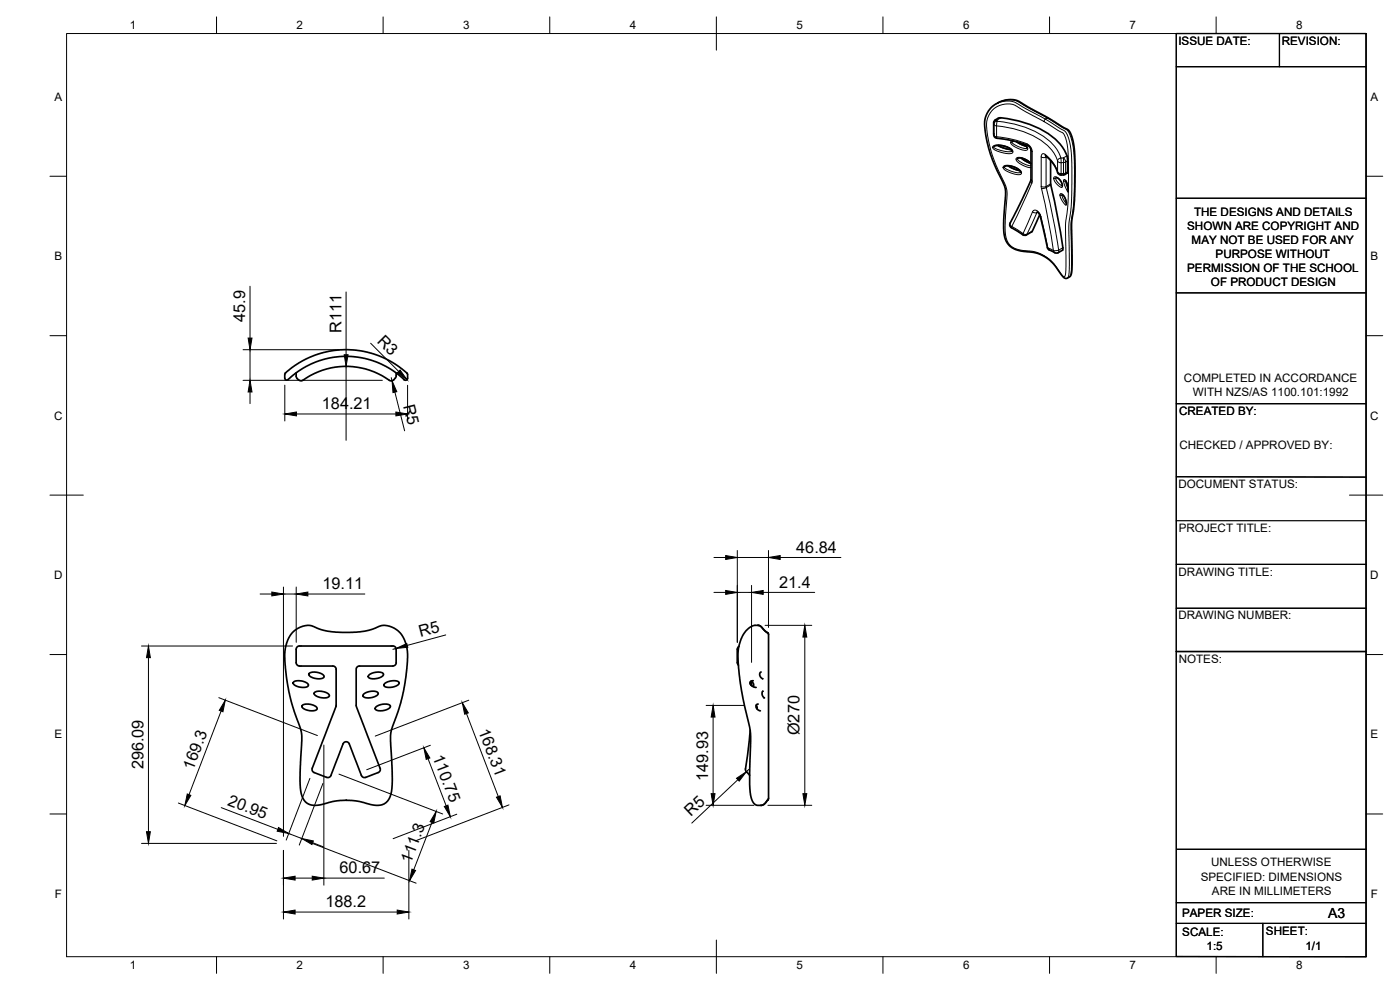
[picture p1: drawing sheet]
<svg xmlns="http://www.w3.org/2000/svg" width="420mm" height="297mm" viewBox="0 0 420 297" stroke-linecap="round" stroke-linejoin="round" font-family="sans-serif">
<!-- layer: Visible -->
<g fill="none" stroke="#000" stroke-width=".51">
<path d="M297.3 32.4l1.2-1 2.3-1.1 2.3-.4 2.1 .2 15.3 8.8 .8 1 .8 2.6 .4 2.8 .1 10.9-.3 5.3-.7 5.8 .1 14-.4 1.5-1.1 .7-1-.3-2.9-3.9-2.3-2-3.1-1.4-4.1-.5-2.3-.6-1.5-1-1.1-1.6-.4-1.1-.3-2.6 .6-10.1-.1-1.7-4.4-10.3-1.1-3.8-.5-3.3-.2-2 .2-1.8 .6-1.7zM298.2 40.1l.1-3.5 .4-.6 1.3-.6a31.1 31.1 0 0 1 16.7 6.4 9.5 9.5 0 0 1 3.6 5.2l.1 4.9a2.2 2.2 0 0 1-2.8 .2l-1.5-2.9-2.3-2.5M298.2 40.2a1.43 1.43 0 0 0 1.9 1.4l3.6 .6 4 1.2 1.1 .4 .6 1.2v9l-6.1 12.6a1.14 1.14 0 0 0 .3 1.7M298.2 40.1v.1M298.5 43.8l1.3-.2 1.7 .3 1.6 .7 .5 .4 .1 .4M299.7 43.6l1.2 .7 2.6 .6M301.6 49.9l1.5-.1 1.5 .4 1.3 .8 .4 .7M302.8 49.8l1.2 .7 2.1 .7M304.3 42.3l-.4 .1M305.3 42.6l2.7 1.3M305.5 47.5l.9-.1 1 .3 1.4 .8 .6 .7M306.7 47.5l1.2 .9 1.4 .6"/>
<path d="M307 43.1l1 .8 .2 .6M315.3 48.2v7.2a204 204 0 0 1 3.7 18.9M317 53.3l.5 .2 .8 .8 .5 1.5M318.8 58.4l1 1.4 .2 1.5M319.7 54.2l.7 1.5 .1 1.8M303.5 68.3l2.6 1.6a1.93 1.93 0 0 0 1.9 .6M311.3 63.6l.4 .4 .5 .9 2.1 9.4M312 64.4l-2.2 5.1-1.8 1M314.3 74.3l.5 .6 2.2 1.1 1.9-.9 .1-.8M85.4 112.4l.2 1.5 .5 .2 .4-.2M85.7 111.9l4-3 4.3-2.1 5-1.4 5.3-.5 2.8 .2 3.2 .6 2.6 .8 3 1.2 2.9 1.7 3.3 2.5 .2 .5v1.3a.75 .75 0 0 1-1.2 0l-4.3-3.2-4.3-2.1-4.3-1.1-5.1-.4-4.3 .5-4.4 1.3-4.5 2.4-3.4 2.8M85.7 111.9l-.2 .4"/>
<path d="M88.9 111.9a1.86 1.86 0 0 0 .7 2.1M89.7 114a1.01 1.01 0 0 0 1.2 .1M118.9 111.9a1.87 1.87 0 0 1-1.7 2.4 22.4 22.4 0 0 0-26.3-.2M87.8 189.7l2-1.4 2.5-.7 1.3 .2 2.3 1 2.4 .6 4.3 .3h4.1l2.8-.3 2.3-.6 2.4-1 1.2-.2 1.6 .3 1.5 .7 1.6 1.3 1 1.4 .7 1.7 .5 2.6v2.6l-.4 4.5-.7 4.2-1 4-2.9 8.8-.1 2.6 .5 9.6-.1 4.6-.7 3-.5 .8-1.1 .9-1.3 .4h-1.4l-5.3-1.2-3.7-.3-3.1 .3-4.4 1.1-1.8 .1-2.1-.6-1.3-1.5-.6-2-.3-3 .5-14.2-.4-1.8-2.2-6.4-1.1-4.3-.9-5.1-.4-4.8v-2.3l.5-2.6 .7-1.7zM89.9 199.8h10.1l.5 .3 .4 .6v11.2l-7.2 18.6a1.01 1.01 0 0 0 .6 1.3l3.7 1.4M117.9 199.8h-10.2l-.4 .3-.4 .6v11.2l7.2 18.6M117.9 193.8h-27.6a1.11 1.11 0 0 0-1.4 1v4a1.01 1.01 0 0 0 1 1M117.9 193.8a.97 .97 0 0 1 1 1v4a1.01 1.01 0 0 1-1 1M221.8 194l-.5 .8v4l.3 .8M224 189.2l1.8-1.4 2-.2 .6 .4 2.3 2.3v49.3l-1.2 1.6-1 .4h-1.5l-.8-.6-.7-1.3-.3-1.4-.2-2.9 .2-15.8-2.4-11.2-1.1-7.9-.2-4.4 .2-2 1-3zM227.5 187.6l.9 .4 1.9 1.8M88 204.7l.9-.4h1.7l1.5 .6 .5 .8-.9 .5h-1.7l-1.7-.7-.3-.4z"/>
<path d="M90.7 211.7l1-.4h1.3l1.7 .6 .5 .8-.9 .5h-1.5l-1.8-.7-.4-.4zM92.8 202.1l.9-.4h1.4l1.7 .6 .5 .8-.3 .3-.7 .2-1.8-.1-1.5-.6-.3-.4zM94.4 207.8l1.2-.4 1.7 .2 1.2 .5 .3 .7-.9 .6-2-.2-1.3-.6-.3-.5zM109.2 208.2l1-.5 1.6-.3 1.3 .2 .4 .4-.3 .6-.7 .4-1.8 .4-1.6-.4-.2-.4zM110.8 202.4l1-.5 1.6-.3 1.2 .2 .5 .5-.2 .5-.6 .4-2 .5-1.6-.4-.2-.4zM112.8 212.2l.9-.6 1.6-.3 1.3 .1 .6 .5-.2 .5-.9 .5-1.9 .4-1.5-.4-.1-.4zM115.3 205.2l1.1-.6 1.5-.4 1.4 .2 .5 .5-.3 .5-.7 .5-1.7 .4-1.6-.3-.3-.3zM225.1 219.2l-1.3 10.8a1.52 1.52 0 0 0 .7 2l.5 .6M225.4 204.4l.7 .6v1M225.4 204.4l-.3 .6 .5 .7M225.6 204.5v1.2M226.1 204.2l-.8 .3-.2 .7 .7 .7 1.1 .4"/>
<path d="M226.9 211.6l.3 1.2M227.5 211.3l-.5 .2-.1 .7 .4 .7 .9 .4M228.4 201.6l-.4 .4v.6l.3 .6 .7 .5M229 207.4l-.3 .4v.6l.7 1M113.5 231.8l-3.7 1.4a1.01 1.01 0 0 1-1.3-.5l-3.7-9.6-.3-.4-.7-.1-.8 .5-3.7 9.6a.98 .98 0 0 1-1.3 .5M114.1 230.5a1.01 1.01 0 0 1-.6 1.3M230.4 240l-1.1 1.3-1 .3"/>
</g>
<!-- layer: Visible Narrow -->
<g fill="none" stroke="#000" stroke-width=".3">
<path d="M298 32.9l1.2-.9 1.7-.6 2.1-.2 1.2 .2 14.8 8.5 .5 .8 .6 1.7 .4 2.7 .2 8.7-.2 7.4-.7 6.2 .1 13.5-.1 1.4-.4 .8-.6-.4-2.9-3.9-2.1-1.9-1.9-.9-1.4-.5-4.4-.5-1.4-.4-1.4-.9-1.1-1.5-.4-1.3-.2-2.1 .6-10.2-.1-1.7-.6-2-2-4.1-1.6-3.8-1.1-4.2-.6-3.6-.1-2.2 .2-1.2 .8-1.9zM298.2 36.8v.1M298.2 37.2v-.3v3.6M298.2 37.2v3.3M298.7 36h.5M298.8 31.2l1.4-.6 1.6-.3 2.6 .3 9.3 5.1M299.2 36v.4M299.2 36a.95 .95 0 0 0-1 .9M299.2 36.4l-.1 1.4-.6-.2-.3-.4M299.2 36.4a.95 .95 0 0 0-1 .8M299.2 36.4a27.1 27.1 0 0 1 16.7 6.8 10.3 10.3 0 0 1 2.5 4.2M299.5 30.8l2.4-.8h1.8l1.2 .2 15.1 8.7 1 1.3 .7 2.2 .5 2.6 .3 7.3-.3 8.9-.8 6 .1 13.7-.1 1.5-.4 .7"/>
<path d="M300.4 35.3l-1.2 .7M313.7 35.7l6.1 3.9 1 2.3 .7 3.3 .2 4.8-.1 8.8-.2 4.3-.6 4.8 .1 13.8-.3 1.3-.3 .4M313.7 35.7l-.4 .8M314.6 35.4l-.9 .3M298 43.9l1.4-.4 2.1 .3 1.9 .8 .6 1-.2 .3-.7 .2-2.6-.4-2.1-.8-.5-.5zM298.2 44.1l-.3 .1M298.2 40.1v.1M298.2 40.5l.3 .4 .6 .1M298.2 40.5h.1M298.5 43.8l-.3 .3 .1 .2 1.9 .8 2.3 .4 1.2-.1M299.1 41v.5M299.1 41l4.8 .8 4.4 1.4"/>
<path d="M299.1 41v-3.2a24.1 24.1 0 0 1 16.7 7.4l1.6 3.1M299.4 43.7l1.3 .7 2.9 .6M301.1 49.9l.5-.2 .9-.1 1.9 .4 1.6 .9 .4 .5 .2 .7-.4 .3h-.8l-2-.5-2-1.1-.3-.4zM301.4 50.1l-.3 .1M301.6 49.9l-.2 .2 .1 .3 1.8 .9 1.8 .5 1.2-.1M302.5 49.8l1.3 .8 2.4 .7M303.7 42.7h-.4M303.8 42.2l-.4 .2-.1 .5 .8 .9 2.5 1.1 1.5 .2 .3-.2v-.4l-.9-1.2M303.9 42.4l-.2 .3 .2 .3 1.4 .8 2 .7h.9M304.9 42.5l1.6 .9 1.5 .6M305.4 47.7h-.5M305.5 47.5l-.1 .2 .1 .3 1.2 .9 1.4 .6 1.3 .2"/>
<path d="M306.4 47.4l1.3 1 1.7 .7M308.5 43.7l-.2-.5 1 .9 .5 1.4M309.4 54.1l.3 .8-6 13.1M309.4 49l-.9-.9-1.6-.7-1.3-.2-.7 .5 .3 .7 1.1 .9 2.1 .9 1 .1M309.4 53.9l.4 .5M309.4 45.1l.4 .4M309.8 45.5l-.1 9.4M312.5 55.9l.1 .7M312.5 47.1v8.8M312.5 55.9l.7 .2 .8-.2M312.5 47.1l.7 .2 .8-.2M312.6 56.6l2 9.3 1.5 9.3"/>
<path d="M313.6 46.3l-.8-.1-.3 .9M313.8 46.8l-.1-.5a10.7 10.7 0 0 1 3.7 5.3M313.9 56l.1 .3M313.9 47.1v8.9M314 46.9l-.1 .2M314 56.3l2.1 9.4 1.6 9.3M314 56.3l-1.4 .3M314.1 47l-.2 .1M315.3 55.2l-1.4 .8M315.3 55.5l-1.3 .8M316.3 53.5h.6M316.3 53.2l.6-.1 1.1 .7 .7 1.3v1.1l-.5-.1-1.4-1.3-.5-.9z"/>
<path d="M317 53.3l-.1 .4 .3 .7 1.6 1.4M317.4 51.6v.2M317.4 51.6l.4 .4 .7 .1-.1 .4M317.4 48.3v3.3M318.1 58.5l.7 .1M318.2 58.2l.6 .1 .7 .9 .5 1.3v1.1l-.6-.4-.8-1.3-.5-1.1zM318.4 47.4a1.03 1.03 0 0 0-1 .9M318.4 47.4l.1 1.4-.7-.1-.4-.4M318.8 58.4l.2 1.1 1.1 1.6M319.1 47.4l.3 .2a.77 .77 0 0 1 .2 1.1l-.4 .1zM319.2 48.8v3.3M319.2 48.8h-.7v3.3h.7"/>
<path d="M319.2 52.1l.6-.2-.2 .4M319.2 52.1v.4M319.2 54.3h.6l.7 2.5M319.3 53.9l.4 .1 .4 .8 .4 1.5v1.3l-1.1-2.2zM320.2 46.8l-1.1 .6h-.7M320.4 48.3l-.6 .3v3.3l.6-.4M303.1 67l.1 .5 .5 .5M303.7 68l-.1 .3M303.7 67.9l3.3 2.2M307 70.1v.3M307 70.1l.6 .3 .6-.1M308.2 70.3l-.2 .2"/>
<path d="M309.8 69.4l-1.6 .9M309.9 63.6l.6 .3 .7-.1-3 6.5M309.9 63.6l-2.9 6.5M309.9 63.6l.5-.5 .8 .1 .8 .8 .4 1M311.3 63.6l-.1 .2 .2-.1M312.2 64.9l.2 .1M312.4 65l2.1 9.4M313.3 76.7l.1 .3M314.3 74.3l.2 .1M314.5 74.4l1.6 .8M314.5 74.4l.5 .6M316.1 75.2l.4 .6"/>
<path d="M317.7 75l-1.6 .2M317.7 75l-.1 .8M319 74.3l-1.3 .8"/>
</g>
<!-- layer: BORDER -->
<g fill="none" stroke="#000" stroke-width=".3">
<path d="M20 10.1h390v276.9h-390zM65 5.1v5M115 5.1v5M165 5.1v5M215 5.1v10M265 5.1v5M315 5.1v5M365 5.1v5M15 52.9h5M410 52.9h5M15 100.7h5M410 100.7h5"/>
<path d="M15 148.6h10M405 148.6h10M15 196.4h5M410 196.4h5M15 244.2h5M410 244.2h5M65 287v5M115 287v5M165 287v5M215 282.1v9.9M265 287v5M315 287v5"/>
<path d="M365 287v5"/>
</g>
<!-- layer: TITLEBLOCK -->
<g fill="none" stroke="#000" stroke-width=".36">
<path d="M353 10.1h57v276.9h-57zM384 10.1v9.9M353 20h57M353 59.5h57M353 87.9h57M353 121.1h57M353 156.2h57M353 143l57 .2M353 169.3h57M353 195.5h57M353 182.5h57M353.1 254.8h57"/>
<path d="M353 270.8h56.9M353 277.1h57M379 277.1v9.9"/>
</g>
<!-- layer: FD_Dimensions -->
<g fill="none" stroke="#000" stroke-width=".3">
<path d="M75 85.9v15.5M103.9 87.6v18.8M72.9 114.1h41.8M72.9 104.9h28.9M75 104.9v9.2M75 117.6v3.5M85.5 115.6v10.7M103.9 109.9v22.2M111.2 103l8.5 8.4M117.4 113.3l.3 1M118.5 117.7l2.9 11.6M122.3 115.6v10.7"/>
<path d="M89 124.2h29.8M78.1 178.2h3.5M85.1 176.1v74.8M85.1 178.2h3.8M88.9 176.1v16.6M92.4 178.2h17.1M214.3 167.3h3.5M214.3 177.7h3.5M221.3 165.2v27.5M221.3 167.3h9.3M221.3 177.7h4.3M225.6 175.6v23.1"/>
<path d="M229 177.7h15.5M230.6 165.2v23.1M234.1 167.3h18.3M42.5 193.8h45.3M44.6 197.3v52.2M118.9 194.8v-.3l-1 .3M133.8 190.5l-11.6 3.1M229.6 187.6h14M241.5 191.1v47M65.7 209.3l29.5 11.4M66.4 213.3l-9.7 25.1M140 214.1l9.5 24.9"/>
<path d="M140.7 210.1l-28.1 10.8M211.9 211.7h11.6M214 215.1v23M93 233.5l-7.1 18.6M96.9 235l-7.1 18.6M97.2 223.5v42.1M101.7 232.3l31.2 11.9M128.5 227.6l5.4 14.2M129.2 223.6l-19.2 7.4M221.4 233.9l-13.8 13.1M224.7 230.9l-.7 .6M42.5 253.1h40.5"/>
<path d="M53.5 240.9l29.6 11.4M66.4 242.3l17 6.5M85.1 255.2v20.5M86.7 250.1l3.9 1.5M93.7 253.1l31.2 11.9M93.8 252.8l3.3 1.3M122.7 255.2v20.5M129.6 246.7l-5.4 14.3M137.1 244.3l-19.1 7.3M152.8 241.5l-28.1 10.8M211.9 241.6h14.4M230.5 241.6h13.1"/>
<path d="M88.6 273.6h30.6M88.6 263.5h5.1M97.2 263.5h18.1"/>
</g>
<g fill="#000" stroke="#000" stroke-width=".3">
<path d="M75 114.1l.6 3.5h-1.1zM74.5 101.4h1.1l-.6 3.5zM103.3 106.4h1.2l-.6 3.5zM117.7 114.3l1.4 3.2-1.2 .3zM119.3 111.9l.8-.9 2 2.9zM85.5 124.2l3.5-.6v1.2zM118.8 123.6l3.5 .6-3.5 .6zM81.6 177.6l3.5 .6-3.5 .6zM88.9 178.2l3.5-.6v1.2zM217.8 166.7l3.5 .6-3.5 .6zM217.8 177.2l3.5 .5-3.5 .6zM225.6 177.7l3.4-.5v1.1z"/>
<path d="M230.6 167.3l3.5-.6v1.2zM44.6 193.8l.5 3.5h-1.1zM118.9 194.6l3.2-1.5 .3 1.1zM241.5 187.6l.6 3.5h-1.1zM67.6 210.1l-.7 3.5-1.1-.5zM138.7 210.8l1.8 3.1-1.1 .4zM214 211.7l.6 3.4h-1.2zM56.2 238.2l1.1 .4-1.8 3.1zM127.2 224.4l1.8 3-1.1 .4zM149 239.2l1.1-.4 .7 3.5zM213.4 238.1h1.2l-.6 3.5zM221 233.5l3-2-2.2 2.9z"/>
<path d="M241 238.1h1.1l-.6 3.5zM44 249.5h1.1l-.5 3.6zM83.6 248.3l3.1 1.8-3.5-.7zM90.6 251.6l3.4 .7-.4 1.1zM130.9 243.5l-.7 3.4-1.1-.4zM133.3 242l1.1-.4 .7 3.5zM85.1 273.6l3.5-.5v1.1zM85.1 263.5l3.5-.6v1.2zM93.7 262.9l3.5 .6-3.5 .6zM119.2 273.1l3.5 .5-3.5 .6zM123.6 260.8l1.1 .4-1.8 3.1z"/>
</g>
<g font-size="4.9">
<text x="73.6" y="96.6" transform="rotate(-90 73.6 96.6)">45.9</text>
<text x="102.5" y="99.8" transform="rotate(-90 102.5 99.8)">R111</text>
<text x="113" y="102.7" transform="rotate(45 113 102.7)">R3</text>
<text x="96.6" y="122.8">184.21</text>
<text x="121" y="121.7" transform="rotate(76 121 121.7)">R5</text>
<text x="239" y="165.8">46.84</text>
<text x="96.8" y="176.8">19.11</text>
<text x="233.8" y="176.3">21.4</text>
<text x="126.2" y="191.1" transform="rotate(-15 126.2 191.1)">R5</text>
<text x="143.5" y="219.2" transform="rotate(69 143.5 219.2)">168.31</text>
<text x="240" y="220.6" transform="rotate(-90 240 220.6)">Ø270</text>
<text x="129.8" y="227" transform="rotate(69 129.8 227)">110.75</text>
<text x="43.1" y="230.9" transform="rotate(-90 43.1 230.9)">296.09</text>
<text x="57.9" y="231.2" transform="rotate(-69 57.9 231.2)">169.3</text>
<text x="212.6" y="234.3" transform="rotate(-90 212.6 234.3)">149.93</text>
<text x="68.1" y="241.4" transform="rotate(21 68.1 241.4)">20.95</text>
<text x="207.4" y="245.2" transform="rotate(-43 207.4 245.2)">R5</text>
<text x="101.9" y="262">60.67</text>
<text x="123.3" y="259.2" transform="rotate(-69 123.3 259.2)">111.3</text>
<text x="97.6" y="272.2">188.2</text>
</g>
<text font-size="4.2" x="398.6" y="275.5">A3</text>
<g font-size="3.5">
<text x="39" y="8.8">1</text>
<text x="89" y="8.8">2</text>
<text x="139" y="8.8">3</text>
<text x="189" y="8.8">4</text>
<text x="239" y="8.8">5</text>
<text x="289" y="8.8">6</text>
<text x="339" y="8.8">7</text>
<text x="389" y="8.8">8</text>
<text x="353.7" y="13.6">ISSUE DATE:</text>
<text x="384.7" y="13.6">REVISION:</text>
<text x="16.3" y="30.2">A</text>
<text x="411.3" y="30.2">A</text>
<text x="358.4" y="64.7">THE DESIGNS AND DETAILS</text>
<text x="356.3" y="68.9">SHOWN ARE COPYRIGHT AND</text>
<text x="357.6" y="73.1">MAY NOT BE USED FOR ANY</text>
<text x="364.8" y="77.4">PURPOSE WITHOUT</text>
<text x="16.3" y="78">B</text>
<text x="356.3" y="81.6">PERMISSION OF THE SCHOOL</text>
<text x="411.3" y="78">B</text>
<text x="363.4" y="85.8">OF PRODUCT DESIGN</text>
<text x="355.3" y="114.6">COMPLETED IN ACCORDANCE</text>
<text x="358" y="118.8">WITH NZS/AS 1100.101:1992</text>
<text x="16.2" y="125.9">C</text>
<text x="353.9" y="124.6">CREATED BY:</text>
<text x="411.2" y="125.9">C</text>
<text x="353.9" y="134.7">CHECKED / APPROVED BY:</text>
<text x="353.7" y="146.4">DOCUMENT STATUS:</text>
<text x="353.8" y="159.8">PROJECT TITLE:</text>
<text x="16.2" y="173.7">D</text>
<text x="353.7" y="172.7">DRAWING TITLE:</text>
<text x="411.2" y="173.7">D</text>
<text x="353.7" y="185.9">DRAWING NUMBER:</text>
<text x="353.8" y="198.9">NOTES:</text>
<text x="16.3" y="221.6">E</text>
<text x="411.3" y="221.6">E</text>
<text x="363.5" y="260">UNLESS OTHERWISE</text>
<text x="16.4" y="269.4">F</text>
<text x="360.3" y="264.2">SPECIFIED: DIMENSIONS</text>
<text x="363.7" y="268.4">ARE IN MILLIMETERS</text>
<text x="411.4" y="269.4">F</text>
<text x="354.8" y="275.2">PAPER SIZE:</text>
<text x="354.8" y="280.8">SCALE:</text>
<text x="379.9" y="280.6">SHEET:</text>
<text x="362.1" y="284.9">1:5</text>
<text x="391.8" y="285">1/1</text>
<text x="39" y="290.8">1</text>
<text x="89" y="290.8">2</text>
<text x="139" y="290.8">3</text>
<text x="189" y="290.8">4</text>
<text x="239" y="290.8">5</text>
<text x="289" y="290.8">6</text>
<text x="339" y="290.8">7</text>
<text x="389" y="290.8">8</text>
</g>
</svg>
